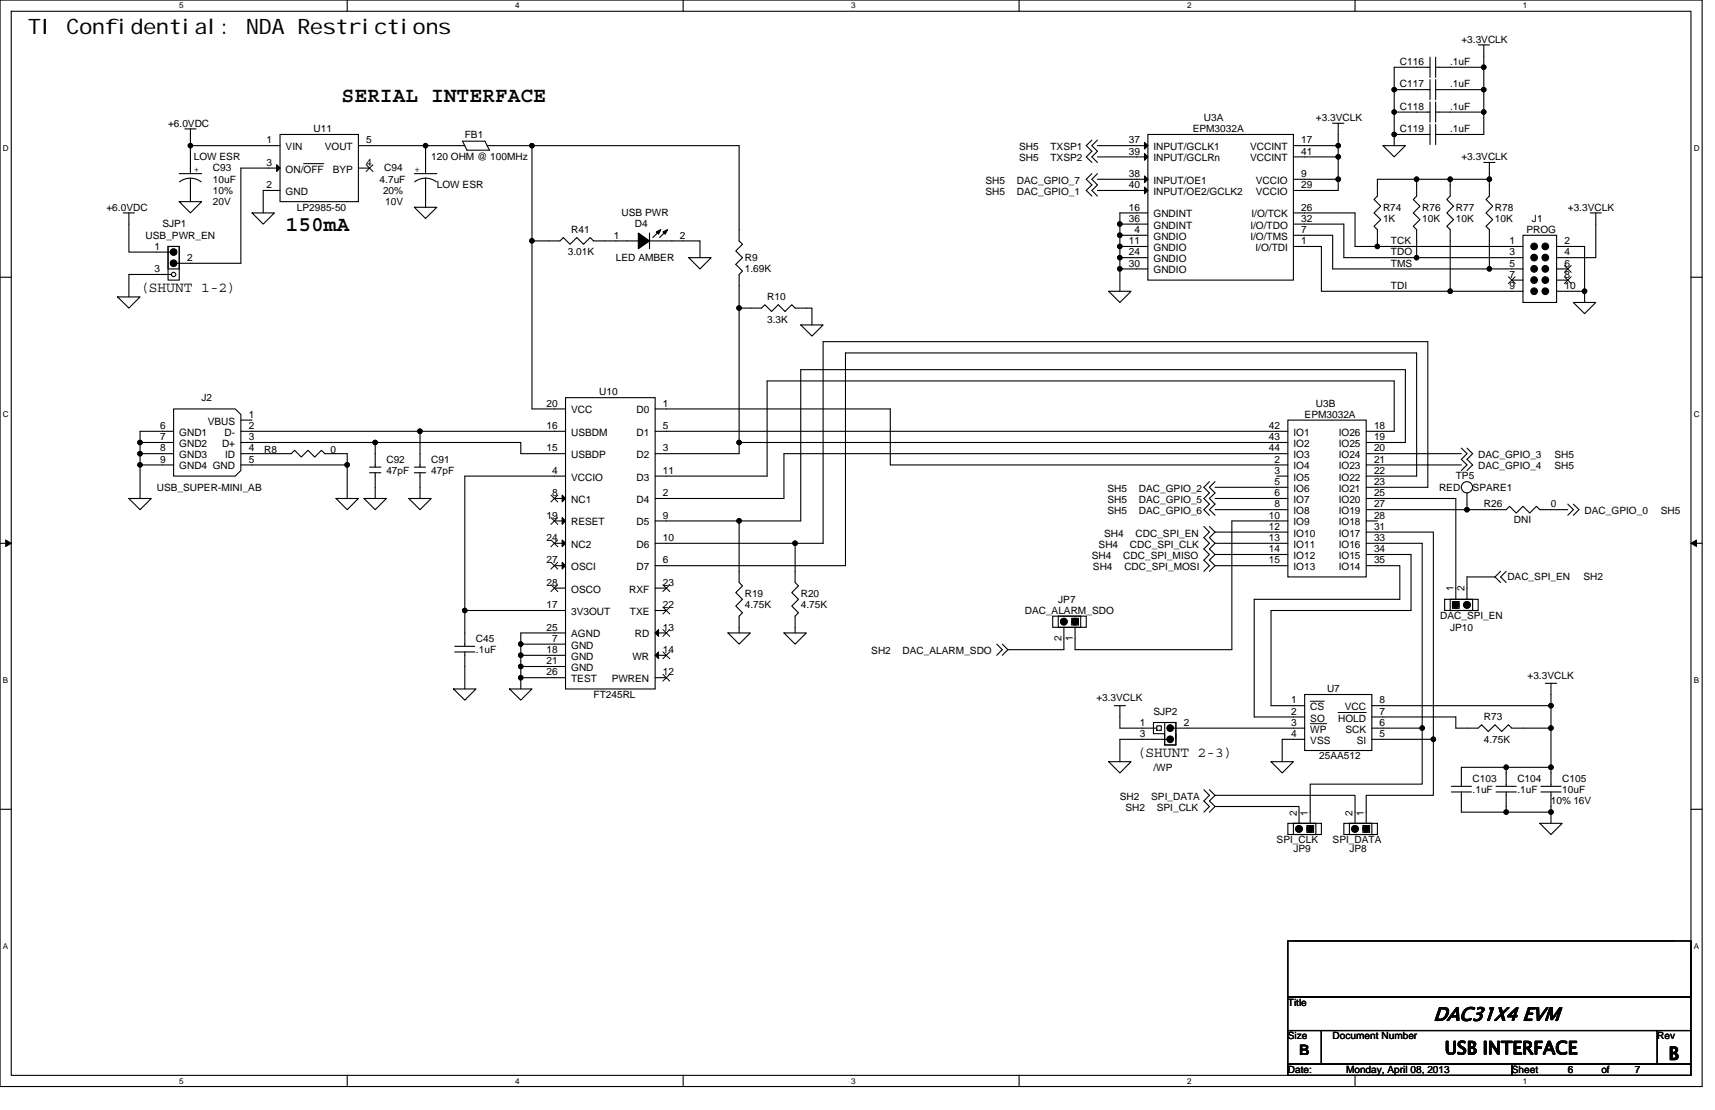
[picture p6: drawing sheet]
<svg xmlns="http://www.w3.org/2000/svg" width="432mm" height="279mm" viewBox="0 0 432 279" stroke-linecap="round" stroke-linejoin="round" font-family="sans-serif">
<path d="M0 0h428.6v273.5h-428.6zM2.8 2.8h422.9v267.9h-422.9z" fill="none" stroke="#000" stroke-width=".28"/>
<g fill="#fff">
<path d="M45.1 .3h1.1v2.3h-1.1z"/>
<path d="M45.1 271h1.1v2.2h-1.1z"/>
</g>
<path d="M87.4 0v2.8M87.4 270.7v2.8" fill="none" stroke="#000" stroke-width=".28"/>
<g fill="#fff">
<path d="M129.7 .3h1.1v2.3h-1.1z"/>
<path d="M129.7 271h1.1v2.2h-1.1z"/>
</g>
<path d="M172 0v2.8M172 270.7v2.8" fill="none" stroke="#000" stroke-width=".28"/>
<g fill="#fff">
<path d="M214.3 .3h1.1v2.3h-1.1z"/>
<path d="M214.3 271h1.1v2.2h-1.1z"/>
</g>
<path d="M256.6 0v2.8M256.6 270.7v2.8" fill="none" stroke="#000" stroke-width=".28"/>
<g fill="#fff">
<path d="M298.9 .3h1.1v2.3h-1.1z"/>
<path d="M298.9 271h1.1v2.2h-1.1z"/>
</g>
<path d="M341.2 0v2.8M341.2 270.7v2.8" fill="none" stroke="#000" stroke-width=".28"/>
<g fill="#fff">
<path d="M383.5 .3h1.1v2.3h-1.1z"/>
<path d="M383.5 271h1.1v2.2h-1.1z"/>
<path d="M.7 36.3h1.5v2.3h-1.5z"/>
<path d="M426.5 36.3h1.4v2.3h-1.4z"/>
<path d="M.7 103.3h1.5v2.2h-1.5z"/>
<path d="M426.5 103.3h1.4v2.2h-1.4z"/>
</g>
<path d="M0 69.8h2.8M425.7 69.8h2.9" fill="none" stroke="#000" stroke-width=".28"/>
<g fill="#fff">
<path d="M.7 170.2h1.4v2.3h-1.4z"/>
<path d="M426.5 170.2h1.3v2.3h-1.3z"/>
</g>
<path d="M0 136.8h2.8M425.7 136.8h2.9" fill="none" stroke="#000" stroke-width=".28"/>
<path d="M1.4 135.9l1.4 .9-1.4 .8zM425.7 136.8l1.4-.9v1.7z" fill="#000" stroke="#000" stroke-width=".25"/>
<g fill="#fff">
<path d="M.7 237.2h1.4v2.2h-1.4z"/>
<path d="M426.4 237.2h1.4v2.2h-1.4z"/>
</g>
<g fill="none" stroke="#000" stroke-width=".28">
<path d="M360 14.4v5.1M360 16.9h-9v5.7M361.5 14.4v5.1M361.5 16.9h12.1M372.2 11.3h2.8M373.6 16.9v5.7M373.6 11.3v5.6M46.5 32.4h2.9M47.9 36.7h22.6M47.9 36.7v7M47.9 32.4v4.3M70.5 33.8h19.7v17h-19.7z"/>
<path d="M107.1 36.7v7M107.1 36.7h-16.9M116.5 35.5h5.6l1.1 2.3h-5.6zM117 36.7h-9.9M122.7 36.7h11.2M133.9 36.7h52.2v23.9l.8 .9-1.6 1.7 1.6 1.7-1.6 1.6 1.6 1.7-.8 .9v8.5M133.9 36.7v23.9M274.9 35.3l-1.4 1.4 1.4 1.4-1.4 1.4 1.4 1.4M276.3 39.5h12.7M276.3 36.7h12.7M276.3 35.3l-1.4 1.4 1.4 1.4-1.4 1.4 1.4 1.4M289 33.8h36.6v36.7h-36.6z"/>
<path d="M325.6 39.5h11.3M325.6 36.7h11.3M335.5 31h2.8M336.9 36.7v2.8M336.9 31v5.7M336.9 39.5v5.6M348.2 36.7h5.6l-2.8 2.8zM351 33.8v2.9M351 22.6v11.2M351 28.2h9M351 33.8h9M351 22.6h9"/>
<path d="M360 20v5.1M360 31.3v5.1M360 25.7v5.1M361.5 20v5.1M361.5 31.3v5.1M361.5 25.7v5.1M361.5 28.2h12.1M361.5 22.6h12.1M373.6 28.2v5.6h-12.1M373.6 22.6v5.6M31 53.6h2.8M32.4 53.6v9.9h10.8"/>
<path d="M45.1 50.8h5.7l-2.9 2.8zM45.1 43.7h5.7M45.2 45.8a4.5 4.5 0 0 1 5.5 0M47.9 44.9v5.9M63.5 53.6h5.6l-2.8 2.8zM70.5 47.9h-4.2v5.7M70.5 42.3h-9.9v24h-16.3M90.2 42.3h2.8M104.3 52.2h5.7l-2.9 2.8zM104.3 43.7h5.7M107.1 44.9l1.5 .2 1.3 .7M107.1 44.9l-1.4 .2-1.3 .7"/>
<path d="M107.1 44.9v7.3M163.5 58.7v3.9M166.1 58.1l-1.7 1.7M167.8 58.1l-1.7 1.7M274.9 43.7l-1.4 1.4 1.4 1.4-1.4 1.4 1.4 1.5M276.3 45.1h12.7M276.3 47.9h12.7M276.3 43.7l-1.4 1.4 1.4 1.4-1.4 1.4 1.4 1.5M282 56.4v2.8h7M282 59.2v2.8h7M289 53.6h-7v2.8h7M325.6 53.6h15.6v8.4h5.6"/>
<path d="M325.6 56.4h12.7v8.5h18.4M325.6 59.2h9.9v8.5h39.5M325.6 45.1h11.3M336.9 45.1v2.8h-11.3M356.7 45.1h-9.9v4.3l-.9 .8 1.7 1.7-1.7 1.7 1.7 1.7-1.7 1.7 .9 .8v4.2M356.7 45.1h8.4M356.7 45.1v4.3l-.9 .8 1.7 1.7-1.7 1.7 1.7 1.7-1.7 1.7 .9 .8v7.1M365.1 45.1h9.9M365.1 45.1v4.3l-.8 .8 1.7 1.7-1.7 1.7 1.7 1.7-1.7 1.7 .8 .8v15.5M373.6 40.9h2.8M375 40.9v4.2M375 45.1v4.3l-.9 .8 1.7 1.7-1.7 1.7 1.7 1.7-1.7 1.7 .9 .8v9.9"/>
<path d="M383.5 59.2h8.4v16.9h-8.4zM400.4 53.6h2.8M401.8 53.6v11.3h-9.9M29.6 74.7h5.7l-2.9 2.9zM42.3 62h2.8v8.5h-2.8zM42.3 62h2.8v5.7h-2.8zM43.2 69.1h-10.8v5.6M43.2 62.9h1.1v1.1h-1.1zM133.9 60.6h7.1l.8-.8 1.7 1.7 1.7-1.7 1.7 1.7 1.7-1.7 .8 .8h11.3M133.9 60.6v42.3h8.5M163.5 60.6h12.7v4.3M173.4 64.9h5.6l-2.8 2.8z"/>
<path d="M186.1 77.6h5.6l.9-.9 1.7 1.7 1.7-1.7 1.7 1.7 1.6-1.7 .9 .9h4.2v4.2M186.1 77.6v33.8M279.1 73.3h5.7l-2.8 2.8zM282 67.7v5.6M282 64.9h7M282 62v2.9M282 64.9v2.8h7M325.6 62h7.1v11.3h32.4M346.8 62h36.7M356.7 64.9h26.8M365.1 73.3h18.4M375 67.7h8.5"/>
<path d="M380.6 70.5h2.9M391.9 62h7.1v11.3M391.9 67.7h2.8M391.9 70.5h2.8M396.1 76.1h5.7l-2.8 2.9zM399 73.3v2.8M399 73.3h-7.1M201.6 81.8h5.6l-2.8 2.8zM35.3 111.4h8.4M35.3 114.2h8.4M35.3 117h8.4M35.3 117v8.5"/>
<path d="M35.3 111.4v2.8M35.3 114.2v2.8M43.7 102.9h15.5l1.4 1.4v14.1l-1.4 1.4h-15.5zM43.7 108.6h-8.4v2.8M60.6 111.4h33.9v6.2M60.6 114.2h12.7l.9-.9 1.7 1.7 1.7-1.7 1.6 1.7 1.7-1.7 .9 .9h5.6v2.8M60.6 117h26.8v8.5M60.6 108.6h45.1M60.6 105.7h2.9M93 117.6h2.9M93 119h2.9M94.5 111.4h36.6v2.8h11.3"/>
<path d="M94.5 119v6.5M104.3 117.6h2.8M104.3 119h2.8M105.7 108.6v9M105.7 119v6.5M105.7 108.6h36.7M142.4 100.1h22.6v73.3h-22.6zM142.4 119.8h-25.4v33.9M165 102.9h59.2v14.1h100.1M165 108.6h159.3M186.1 111.4h138.2M186.1 111.4v2.8h-21.1"/>
<path d="M321.4 119.8h2.9M324.3 105.7h19.7v39.5h-19.7zM324.3 114.2h-126.9v11.3h-32.4M344 108.6h7v-12.7h-157.9v23.9h-28.1M344 111.4h9.8v-18.4h-152.2v38.1h-15.5M344 114.2h23.9M344 117h23.9M344 119.8h12.7v-31h-143.8v53.6h-47.9M367.9 112.8l1.5 1.4-1.5 1.4 1.5 1.4-1.5 1.4M369.4 112.8l1.4 1.4-1.4 1.4 1.4 1.4-1.4 1.4M32.4 125.5h5.7l-2.8 2.8zM84.6 125.5h5.6l-2.8 2.8z"/>
<path d="M91.7 125.5h5.6l-2.8 2.8zM102.9 125.5h5.7l-2.9 2.8zM139.6 125.5h2.8M139.6 131.1h2.8M139.6 136.8h2.8M165 131.1h21.1M165 136.8h35.2M186.1 131.1v15.5l.8 .9-1.6 1.7 1.6 1.7-1.6 1.6 1.6 1.7-.8 .9v4.2M200.2 136.8v9.8l.8 .9-1.7 1.7 1.7 1.7-1.7 1.6 1.7 1.7-.8 .9v4.2M303.1 132.5l1.4 1.4-1.4 1.4 1.4 1.5-1.4 1.4 1.4 1.4-1.4 1.4 1.4 1.4-1.4 1.4M304.5 132.5l1.4 1.4M304.5 121.2l-1.4 1.5 1.4 1.4-1.4 1.4 1.4 1.4-1.4 1.4 1.4 1.4"/>
<path d="M305.9 133.9h18.4M305.9 136.8h18.4M305.9 139.6h18.4M305.9 133.9l-1.4 1.4 1.4 1.5M305.9 136.8l-1.4 1.4 1.4 1.4M305.9 139.6l-1.4 1.4 1.4 1.4M305.9 121.2l-1.4 1.5 1.4 1.4-1.4 1.4 1.4 1.4-1.4 1.4 1.4 1.4M324.3 131.1h-14.1v32.4h-39.5v-5.6M324.3 122.7h-18.4M324.3 125.5h-18.4M324.3 128.3h-18.4M344 125.5h22.5v25.4"/>
<path d="M344 122.7h15.5v-36.7h-152.3v50.8h-7M344 128.3h25.4M344 139.6h11.3v14.1h-35.3v23.9h8.5M344 136.8h14.1v46.5M344 133.9h16.9v52.2M344 131.1h2.8M369.4 124.1v4.2h9.8l.9-.9 1.7 1.7 1.7-1.7 1.6 1.7 1.7-1.7 .9 .9h7M394.7 126.9l1.4 1.4-1.4 1.4M396.1 126.9l1.5 1.4-1.5 1.4M117 153.7h25.4M117 153.7v9M139.6 142.4h2.8"/>
<path d="M139.6 148h2.8M142.4 159.3h-11.3v2.8h11.3M165 153.7h2.8M165 148h2.8M165 159.3h2.8M183.3 159.3h5.6l-2.8 2.8zM197.4 159.3h5.6l-2.8 2.8zM265 155.1h8.5v2.8h-8.5zM266.4 155.1h5.7v2.8h-5.7zM267.9 157.9v5.6h-14.1M269.8 155.6h1.7v1.7h-1.7zM305.9 142.4h18.4"/>
<path d="M305.9 142.4l-1.4 1.4M344 142.4h8.4v8.5h-36.6v29.6h12.7M363.7 150.9h8.5v2.8h-8.5zM365.1 150.9h5.7v2.8h-5.7zM365.7 151.4h1.7v1.7h-1.7zM376.4 145.2l1.4 1.4M376.4 145.2h-7v5.7M377.8 143.8l-1.4 1.4M379.2 143.8l-1.4 1.4 1.4 1.4M114.2 173.4h5.6l-2.8 2.8zM114.5 164.1h5M114.5 162.7h5"/>
<path d="M117 164.1v9.3M128.3 173.4h5.6l-2.8 2.8zM131.1 170.6v2.8M131.1 162.1v2.9h11.3M131.1 165v2.8h11.3M131.1 167.8v2.8h11.3M165 170.6h2.8M165 165h2.8M251 162.1l1.3 1.4-1.3 1.5M252.3 162.1l1.5 1.4M253.8 163.5l-1.5 1.5M280.5 177.6h2.9"/>
<path d="M282 177.6v5.7h9.3M328.5 174.8h16.9v14.1h-16.9zM345.4 177.6h45.1M389.1 172h2.8M390.5 172v5.6M390.5 177.6v5.7M279.1 191.7h5.7l-2.8 2.9zM291.3 182.7h1.1v1.1h-1.1zM293.2 187.5h2.9M294.1 186.1h-12.1v5.6M295.2 183.3h33.3M296.1 181.9h-5.7v2.8h2.8v2.8"/>
<path d="M296.1 181.9h-2.9v5.6M296.1 181.9v5.6M296.1 181.9v4.2M296.1 184.7v2.8M303.1 198.8l1.4 1.4-1.4 1.4 1.4 1.4-1.4 1.4M304.5 198.8l1.4 1.4M320 191.7h5.6l-2.8 2.9zM328.5 186.1h-5.7v5.6M345.4 180.5h21.1v2.8h5.7l.8-.9 1.7 1.7 1.7-1.7 1.7 1.7 1.7-1.7 .8 .9h9.9v9.8M345.4 183.3h12.7M358.1 183.3v14.1h-28.2v9.8M360.9 186.1h-15.5"/>
<path d="M360.9 186.1v14.1h-16.9v7M365.4 199.3h5.1M365.4 197.9h5.1M367.9 197.9v-4.8h11.3v4.8M367.9 199.3v5.1h11.3M376.7 199.3h5.1M376.7 197.9h5.1M379.2 193.1h11.3M379.2 199.3v5.1M388 199.3h5M388 197.9h5M390.5 199.3v5.1"/>
<path d="M390.5 193.1v4.8M0 203.7h2.8M305.9 200.2l-1.4 1.4 1.4 1.4M305.9 203l-1.4 1.4M305.9 203h21.2v4.2M305.9 200.2h35.3v7M324.3 207.2h8.4v2.9h-8.4zM325.6 207.2h5.7v2.9h-5.7zM329 207.8h1.7v1.7h-1.7zM338.3 207.2h8.5v2.9h-8.5zM339.7 207.2h5.7v2.9h-5.7zM343.1 207.8h1.7v1.7h-1.7z"/>
<path d="M379.2 204.4h11.3M387.7 207.2h5.6l-2.8 2.9zM390.5 204.4v2.8M425.7 203.7h2.9M324.3 236.9h101.4v14.1h-101.4zM325.6 236.9h95.9M425.7 236.9v14.1M324.3 251h101.4v8.4h-101.4zM324.3 259.4h8.4v8.5h-8.4zM332.7 259.4h84.6v8.5h-84.6zM417.3 259.4h8.4v8.5h-8.4zM324.3 267.9h56.3v2.8h-56.3z"/>
<path d="M380.6 267.9h45.1v2.8h-45.1z"/>
<circle cx="43.7" cy="66.3" r=".56"/>
<circle cx="43.7" cy="69.1" r=".55"/>
<circle cx="369.3" cy="122.6" r="1.41"/>
<circle cx="267.9" cy="156.5" r=".84"/>
<circle cx="369.3" cy="152.3" r=".84"/>
<circle cx="294.6" cy="186.1" r=".56"/>
<circle cx="294.6" cy="183.3" r=".55"/>
<circle cx="327.1" cy="208.6" r=".84"/>
<circle cx="341.2" cy="208.6" r=".84"/>
</g>
<g fill="#000" stroke="#000" stroke-width=".28">
<path d="M288.2 35.8l.8 .9-.8 .8zM288.2 38.7l.8 .8-.8 .8zM69.7 41.5l.8 .8-.8 .9zM288.2 44.3l.8 .8-.8 .9zM288.2 47.1l.8 .8-.8 .9zM141.5 124.6l.9 .9-.9 .8zM141.5 130.3l.9 .8-.9 .9zM141.5 135.9l.9 .9-.9 .8zM141.5 141.5l.9 .9-.9 .8zM165 159.3l.8-.8v1.7zM165 165l.8-.9v1.7z"/>
<path d="M165.2 58.4l1.2-.6-.6 1.1z" fill-rule="evenodd"/>
<path d="M166.9 58.4l1.2-.6-.6 1.1z" fill-rule="evenodd"/>
<path d="M160.7 58.7l2.8 1.9-2.8 2z" fill-rule="evenodd"/>
<circle cx="373.6" cy="16.9" r=".56"/>
<circle cx="47.9" cy="36.7" r=".55"/>
<circle cx="107.1" cy="36.7" r=".55"/>
<circle cx="133.9" cy="36.7" r=".55"/>
<circle cx="336.9" cy="39.5" r=".55"/>
<circle cx="336.9" cy="36.7" r=".55"/>
<circle cx="351" cy="33.8" r=".55"/>
<circle cx="351" cy="28.2" r=".55"/>
<circle cx="351" cy="22.6" r=".55"/>
<circle cx="373.6" cy="28.2" r=".55"/>
<circle cx="373.6" cy="22.6" r=".55"/>
<circle cx="281.9" cy="59.2" r=".56"/>
<circle cx="281.9" cy="56.4" r=".55"/>
<circle cx="336.9" cy="45.1" r=".56"/>
<circle cx="356.7" cy="45.1" r=".56"/>
<circle cx="365.1" cy="45.1" r=".56"/>
<circle cx="375" cy="45.1" r=".56"/>
<circle cx="43.7" cy="66.3" r=".84"/>
<circle cx="43.7" cy="63.4" r=".84"/>
<circle cx="133.9" cy="60.6" r=".55"/>
<circle cx="186.1" cy="77.5" r=".56"/>
<circle cx="281.9" cy="67.7" r=".55"/>
<circle cx="281.9" cy="62" r=".55"/>
<circle cx="281.9" cy="64.9" r=".55"/>
<circle cx="346.8" cy="62" r=".55"/>
<circle cx="356.7" cy="64.9" r=".55"/>
<circle cx="365.1" cy="73.3" r=".56"/>
<circle cx="375" cy="67.7" r=".55"/>
<circle cx="386.3" cy="73.3" r=".84"/>
<circle cx="386.3" cy="64.8" r=".84"/>
<circle cx="386.3" cy="70.5" r=".84"/>
<circle cx="386.3" cy="67.7" r=".84"/>
<circle cx="386.3" cy="62" r=".84"/>
<circle cx="389.1" cy="62" r=".84"/>
<circle cx="389.1" cy="73.3" r=".84"/>
<circle cx="389.1" cy="64.8" r=".84"/>
<circle cx="389.1" cy="67.7" r=".84"/>
<circle cx="389.1" cy="70.5" r=".84"/>
<circle cx="398.9" cy="73.3" r=".56"/>
<circle cx="35.2" cy="111.4" r=".55"/>
<circle cx="35.2" cy="117" r=".55"/>
<circle cx="35.2" cy="114.2" r=".55"/>
<circle cx="87.4" cy="117" r=".56"/>
<circle cx="94.5" cy="111.4" r=".56"/>
<circle cx="105.7" cy="108.6" r=".56"/>
<circle cx="186.1" cy="111.4" r=".56"/>
<circle cx="186.1" cy="131.1" r=".56"/>
<circle cx="200.2" cy="136.7" r=".57"/>
<circle cx="369.3" cy="128.3" r=".56"/>
<circle cx="117" cy="153.7" r=".55"/>
<circle cx="267.9" cy="156.5" r=".84"/>
<circle cx="270.7" cy="156.5" r=".84"/>
<circle cx="366.5" cy="152.3" r=".84"/>
<circle cx="369.3" cy="152.3" r=".84"/>
<circle cx="131.1" cy="164.9" r=".56"/>
<circle cx="131.1" cy="167.8" r=".55"/>
<circle cx="131.1" cy="162.1" r=".55"/>
<circle cx="131.1" cy="170.6" r=".55"/>
<circle cx="390.5" cy="177.6" r=".56"/>
<circle cx="294.6" cy="186.1" r=".84"/>
<circle cx="294.6" cy="183.3" r=".84"/>
<circle cx="358.1" cy="183.3" r=".55"/>
<circle cx="360.9" cy="186.1" r=".56"/>
<circle cx="379.2" cy="193.1" r=".56"/>
<circle cx="390.5" cy="193.1" r=".57"/>
<circle cx="390.5" cy="183.3" r=".56"/>
<circle cx="327.1" cy="208.6" r=".84"/>
<circle cx="329.9" cy="208.6" r=".84"/>
<circle cx="341.2" cy="208.6" r=".84"/>
<circle cx="344" cy="208.6" r=".84"/>
<circle cx="379.2" cy="204.4" r=".55"/>
<circle cx="390.5" cy="204.4" r=".56"/>
</g>
<g fill="none" stroke="#000" stroke-width=".25">
<path d="M76.4 41.2h5.1M92.2 41.5l1.7 1.7M93.9 41.5l-1.7 1.7M379.8 69.7l1.7 1.7M381.5 69.7l-1.7 1.7M393.9 66.8l1.7 1.8M393.9 69.7l1.7 1.7M395.6 66.8l-1.7 1.8M395.6 69.7l-1.7 1.7M138.7 124.6l1.7 1.7M138.7 130.3l1.7 1.7M138.7 135.9l1.7 1.7"/>
<path d="M140.4 124.6l-1.7 1.7M140.4 130.3l-1.7 1.7M140.4 135.9l-1.7 1.7M138.7 141.5l1.7 1.8M138.7 147.2l1.7 1.7M140.4 141.5l-1.7 1.8M140.4 147.2l-1.7 1.7M166.9 152.8l1.7 1.7M166.9 147.2l1.7 1.7M166.9 158.5l1.7 1.7M168.6 152.8l-1.7 1.7M168.6 147.2l-1.7 1.7"/>
<path d="M168.6 158.5l-1.7 1.7M166.9 169.7l1.7 1.8M166.9 164.1l1.7 1.7M168.6 169.7l-1.7 1.8M168.6 164.1l-1.7 1.7M329.9 176.5h3.5M336.9 179.3h7.1M329.9 182.2h4.2"/>
</g>
<g font-size="5.4">
<text x="7.1" y="8.5">TI Confidential: NDA Restrictions</text>
<text x="86" y="25.7">SERIAL INTERFACE</text>
<text x="71.9" y="58.1">150mA</text>
</g>
<text font-size="4.8" x="360.9" y="256.9">DAC31X4 EVM</text>
<g font-size="4.5">
<text x="363.7" y="265.3">USB INTERFACE</text>
<text x="420.1" y="266.7">B</text>
</g>
<g font-size="3.7">
<text x="35.3" y="73.4">(SHUNT 1-2)</text>
<text x="286.2" y="190.4">(SHUNT 2-3)</text>
<text x="327.1" y="265.6">B</text>
</g>
<g font-size="2.5">
<text x="367.9" y="10.7">+3.3VCLK</text>
<text x="352.4" y="16.4">C116</text>
<text x="365.1" y="16.4">.1uF</text>
<text x="352.4" y="22">C117</text>
<text x="365.1" y="22">.1uF</text>
<text x="352.4" y="27.6">C118</text>
<text x="365.1" y="27.6">.1uF</text>
<text x="42.3" y="31.9">+6.0VDC</text>
<text x="79" y="33.3">U11</text>
<text x="117" y="34.7">FB1</text>
<text x="300.3" y="33.3">EPM3032A</text>
<text x="303.1" y="30.5">U3A</text>
<text x="331.3" y="30.5">+3.3VCLK</text>
<text x="352.4" y="33.3">C119</text>
<text x="365.1" y="33.3">.1uF</text>
<text x="48.8" y="40.3">LOW ESR</text>
<text x="67.1" y="36.1">1</text>
<text x="67.1" y="41.7">3</text>
<text x="71.9" y="37.8">VIN</text>
<text x="81.8" y="37.8">VOUT</text>
<text x="92.2" y="36.1">5</text>
<text x="92.2" y="41.7">4</text>
<text x="108.6" y="40.3">120 OHM @ 100MHz</text>
<text x="256.6" y="40.6">SH5</text>
<text x="256.6" y="37.8">SH5</text>
<text x="264.5" y="40.6">TXSP2</text>
<text x="264.5" y="37.8">TXSP1</text>
<text x="284.2" y="36.1">37</text>
<text x="284.2" y="38.9">39</text>
<text x="290.4" y="37.8">INPUT/GCLK1</text>
<text x="290.4" y="40.6">INPUT/GCLRn</text>
<text x="314.8" y="37.8">VCCINT</text>
<text x="314.8" y="40.6">VCCINT</text>
<text x="327.6" y="36.1">17</text>
<text x="327.6" y="38.9">41</text>
<text x="367.9" y="40.3">+3.3VCLK</text>
<text x="48.8" y="43.2">+</text>
<text x="53.6" y="43.1">C93</text>
<text x="53.6" y="46">10uF</text>
<text x="67.1" y="47.3">2</text>
<text x="71.9" y="43.5">ON/OFF</text>
<text x="83.8" y="43.5">BYP</text>
<text x="95.6" y="46">4.7uF</text>
<text x="96.7" y="43.1">C94</text>
<text x="104.3" y="43.2">+</text>
<text x="110" y="47.4">LOW ESR</text>
<text x="248.1" y="46.2">SH5</text>
<text x="256" y="46.2">DAC_GPIO_7</text>
<text x="284.2" y="44.5">38</text>
<text x="284.2" y="47.3">40</text>
<text x="290.4" y="46.3">INPUT/OE1</text>
<text x="316.2" y="46.3">VCCIO</text>
<text x="327.6" y="44.5">9</text>
<text x="327.6" y="47.3">29</text>
<text x="26.8" y="53">+6.0VDC</text>
<text x="53.6" y="51.6">20V</text>
<text x="53.6" y="48.8">10%</text>
<text x="71.9" y="49.1">GND</text>
<text x="74.7" y="53">LP2985-50</text>
<text x="96.4" y="48.8">20%</text>
<text x="97" y="51.6">10V</text>
<text x="248.1" y="49.1">SH5</text>
<text x="256" y="49.1">DAC_GPIO_1</text>
<text x="284.2" y="53">16</text>
<text x="290.4" y="49.1">INPUT/OE2/GCLK2</text>
<text x="316.2" y="49.1">VCCIO</text>
<text x="327.6" y="53">26</text>
<text x="348.2" y="53">R74</text>
<text x="358.1" y="53">R76</text>
<text x="366.5" y="53">R77</text>
<text x="376.4" y="53">R78</text>
<text x="394.7" y="53">+3.3VCLK</text>
<text x="40.9" y="57.2">SJP1</text>
<text x="143.8" y="58.7">R41</text>
<text x="156.5" y="54.4">USB PWR</text>
<text x="159.9" y="57.2">D4</text>
<text x="284.2" y="55.8">36</text>
<text x="285.6" y="58.6">4</text>
<text x="290.4" y="54.7">GNDINT</text>
<text x="290.4" y="57.6">GNDINT</text>
<text x="314.8" y="57.6">I/O/TDO</text>
<text x="315.1" y="54.7">I/O/TCK</text>
<text x="327.6" y="58.6">7</text>
<text x="327.6" y="55.8">32</text>
<text x="348.2" y="55.8">1K</text>
<text x="358.1" y="55.8">10K</text>
<text x="366.5" y="55.8">10K</text>
<text x="376.4" y="55.8">10K</text>
<text x="384.3" y="58.7">PROG</text>
<text x="385.7" y="55.8">J1</text>
<text x="36.7" y="60">USB_PWR_EN</text>
<text x="38.9" y="62.9">1</text>
<text x="47.1" y="65.7">2</text>
<text x="143" y="64.3">3.01K</text>
<text x="154.5" y="60">1</text>
<text x="155.1" y="65.7">LED AMBER</text>
<text x="171.2" y="60">2</text>
<text x="187.5" y="65.7">R9</text>
<text x="284.2" y="61.4">11</text>
<text x="284.2" y="64.3">24</text>
<text x="290.4" y="60.4">GNDIO</text>
<text x="290.4" y="63.2">GNDIO</text>
<text x="290.4" y="66">GNDIO</text>
<text x="314.8" y="60.4">I/O/TMS</text>
<text x="316.1" y="63.2">I/O/TDI</text>
<text x="327.6" y="61.4">1</text>
<text x="350.2" y="64.3">TDO</text>
<text x="350.2" y="61.5">TCK</text>
<text x="380.1" y="61.4">1</text>
<text x="380.1" y="64.3">3</text>
<text x="393.9" y="61.4">2</text>
<text x="393.9" y="64.3">4</text>
<text x="38.9" y="68.5">3</text>
<text x="187.5" y="68.5">1.69K</text>
<text x="284.2" y="67.1">30</text>
<text x="290.4" y="68.8">GNDIO</text>
<text x="350.2" y="67.1">TMS</text>
<text x="380.1" y="67.1">5</text>
<text x="380.1" y="69.9">7</text>
<text x="393.9" y="67.1">6</text>
<text x="393.9" y="69.9">8</text>
<text x="193.1" y="75.6">R10</text>
<text x="350.2" y="72.7">TDI</text>
<text x="380.1" y="72.7">9</text>
<text x="393.9" y="72.7">10</text>
<text x="193.1" y="81.2">3.3K</text>
<text x="50.8" y="100.9">J2</text>
<text x="150.9" y="99.5">U10</text>
<text x="40.3" y="108">6</text>
<text x="52.3" y="106.9">VBUS</text>
<text x="62.6" y="108">2</text>
<text x="62.6" y="105.2">1</text>
<text x="137.6" y="108">16</text>
<text x="137.6" y="102.3">20</text>
<text x="143.8" y="104.1">VCC</text>
<text x="160.3" y="104.1">D0</text>
<text x="166.9" y="108">5</text>
<text x="166.9" y="102.3">1</text>
<text x="319.4" y="108">42</text>
<text x="328.5" y="105.2">EPM3032A</text>
<text x="331.3" y="102.3">U3B</text>
<text x="345.9" y="108">18</text>
<text x="40.3" y="110.8">7</text>
<text x="40.3" y="113.6">8</text>
<text x="45.1" y="109.7">GND1</text>
<text x="45.1" y="112.5">GND2</text>
<text x="55.9" y="112.5">D+</text>
<text x="56.5" y="109.7">D-</text>
<text x="62.6" y="110.8">3</text>
<text x="62.6" y="113.6">4</text>
<text x="66.5" y="113.9">R8</text>
<text x="83.2" y="113.9">0</text>
<text x="137.6" y="113.6">15</text>
<text x="143.8" y="109.7">USBDM</text>
<text x="160.3" y="109.7">D1</text>
<text x="166.9" y="113.6">3</text>
<text x="319.4" y="110.8">43</text>
<text x="319.4" y="113.6">44</text>
<text x="325.7" y="109.7">IO1</text>
<text x="325.7" y="112.5">IO2</text>
<text x="337.1" y="109.7">IO26</text>
<text x="337.1" y="112.5">IO25</text>
<text x="345.9" y="113.6">20</text>
<text x="345.9" y="110.8">19</text>
<text x="40.3" y="116.4">9</text>
<text x="45.1" y="115.3">GND3</text>
<text x="45.1" y="118.2">GND4 GND</text>
<text x="56.7" y="115.3">ID</text>
<text x="62.6" y="116.4">5</text>
<text x="97.3" y="116.4">C92</text>
<text x="97.3" y="119.3">47pF</text>
<text x="108.6" y="116.4">C91</text>
<text x="108.6" y="119.3">47pF</text>
<text x="139" y="119.3">4</text>
<text x="143.8" y="115.3">USBDP</text>
<text x="160.3" y="115.3">D2</text>
<text x="166.9" y="119.3">11</text>
<text x="320.9" y="116.4">2</text>
<text x="320.9" y="119.3">3</text>
<text x="325.7" y="115.3">IO3</text>
<text x="325.7" y="118.2">IO4</text>
<text x="337.1" y="115.3">IO24</text>
<text x="337.1" y="118.2">IO23</text>
<text x="345.9" y="119.3">22</text>
<text x="345.9" y="116.4">21</text>
<text x="372.2" y="115.3">DAC_GPIO_3</text>
<text x="372.2" y="118.1">DAC_GPIO_4</text>
<text x="391.3" y="115.3">SH5</text>
<text x="391.3" y="118.1">SH5</text>
<text x="39.5" y="123.5">USB_SUPER-MINI_AB</text>
<text x="139" y="124.9">8</text>
<text x="143.8" y="121">VCCIO</text>
<text x="160.3" y="121">D3</text>
<text x="166.9" y="124.9">2</text>
<text x="278.8" y="123.8">SH5</text>
<text x="286.7" y="123.8">DAC_GPIO_2</text>
<text x="320.9" y="122.1">5</text>
<text x="320.9" y="124.9">6</text>
<text x="325.7" y="121">IO5</text>
<text x="325.7" y="123.8">IO6</text>
<text x="337.1" y="121">IO22</text>
<text x="337.1" y="123.8">IO21</text>
<text x="345.9" y="124.9">25</text>
<text x="345.9" y="122.1">23</text>
<text x="362.3" y="123.5">RED</text>
<text x="366.5" y="120.7">TP5</text>
<text x="370.8" y="123.5">SPARE1</text>
<text x="137.6" y="130.5">19</text>
<text x="143.8" y="126.6">NC1</text>
<text x="160.3" y="126.6">D4</text>
<text x="166.9" y="130.5">9</text>
<text x="278.8" y="126.6">SH5</text>
<text x="278.8" y="129.4">SH5</text>
<text x="286.7" y="126.6">DAC_GPIO_5</text>
<text x="286.7" y="129.4">DAC_GPIO_6</text>
<text x="319.4" y="130.5">10</text>
<text x="320.9" y="127.7">8</text>
<text x="325.7" y="126.6">IO7</text>
<text x="325.7" y="129.4">IO8</text>
<text x="337.1" y="126.6">IO20</text>
<text x="337.1" y="129.4">IO19</text>
<text x="345.9" y="130.5">28</text>
<text x="345.9" y="127.7">27</text>
<text x="373.6" y="127.7">R26</text>
<text x="381.2" y="131.7">DNI</text>
<text x="390.5" y="127.7">0</text>
<text x="399" y="129.4">DAC_GPIO_0</text>
<text x="418.1" y="129.4">SH5</text>
<text x="137.6" y="136.2">24</text>
<text x="143.8" y="132.3">RESET</text>
<text x="143.8" y="137.9">NC2</text>
<text x="160.3" y="132.3">D5</text>
<text x="160.3" y="137.9">D6</text>
<text x="166.9" y="136.2">10</text>
<text x="276.6" y="137.9">SH4</text>
<text x="278" y="135.1">SH4</text>
<text x="284.5" y="137.9">CDC_SPI_CLK</text>
<text x="285.9" y="135.1">CDC_SPI_EN</text>
<text x="319.4" y="133.4">12</text>
<text x="319.4" y="136.2">13</text>
<text x="325.7" y="132.3">IO9</text>
<text x="325.7" y="135.1">IO10</text>
<text x="325.7" y="137.9">IO11</text>
<text x="337.1" y="137.9">IO16</text>
<text x="337.1" y="132.3">IO18</text>
<text x="337.1" y="135.1">IO17</text>
<text x="345.9" y="136.2">33</text>
<text x="345.9" y="133.4">31</text>
<text x="137.6" y="141.8">27</text>
<text x="143.8" y="143.5">OSCI</text>
<text x="160.3" y="143.5">D7</text>
<text x="166.9" y="141.8">6</text>
<text x="274.9" y="140.7">SH4</text>
<text x="275.2" y="143.5">SH4</text>
<text x="282.8" y="140.7">CDC_SPI_MISO</text>
<text x="283.1" y="143.5">CDC_SPI_MOSI</text>
<text x="319.4" y="139">14</text>
<text x="319.4" y="141.8">15</text>
<text x="325.7" y="140.7">IO12</text>
<text x="325.7" y="143.5">IO13</text>
<text x="337.1" y="143.5">IO14</text>
<text x="337.1" y="140.7">IO15</text>
<text x="345.9" y="141.8">35</text>
<text x="345.9" y="139">34</text>
<text x="137.6" y="147.4">28</text>
<text x="143.8" y="149.2">OSCO</text>
<text x="158.4" y="149.2">RXF</text>
<text x="166.9" y="147.4">23</text>
<text x="366" y="148.9" transform="rotate(-90 366 148.9)">1</text>
<text x="368.8" y="148.9" transform="rotate(-90 368.8 148.9)">2</text>
<text x="379.5" y="146">DAC_SPI_EN</text>
<text x="398.7" y="146">SH2</text>
<text x="137.6" y="153.1">17</text>
<text x="143.8" y="154.8">3V3OUT</text>
<text x="158.6" y="154.8">TXE</text>
<text x="166.9" y="153.1">22</text>
<text x="187.5" y="150.3">R19</text>
<text x="187.5" y="153.1">4.75K</text>
<text x="201.6" y="150.3">R20</text>
<text x="201.6" y="153.1">4.75K</text>
<text x="258" y="154.5">DAC_ALARM_SDO</text>
<text x="266.4" y="151.7">JP7</text>
<text x="362.6" y="155.9">DAC_SPI_EN</text>
<text x="119.8" y="161.6">C45</text>
<text x="137.6" y="158.7">25</text>
<text x="139" y="161.5">7</text>
<text x="143.8" y="160.5">AGND</text>
<text x="159.9" y="160.5">RD</text>
<text x="166.9" y="158.7">13</text>
<text x="267.3" y="161.3" transform="rotate(-90 267.3 161.3)">2</text>
<text x="270.1" y="161.3" transform="rotate(-90 270.1 161.3)">1</text>
<text x="365.1" y="158.7">JP10</text>
<text x="119.8" y="164.4">.1uF</text>
<text x="137.6" y="164.4">18</text>
<text x="137.6" y="167.2">21</text>
<text x="143.8" y="163.3">GND</text>
<text x="143.8" y="166.1">GND</text>
<text x="159.2" y="166.1">WR</text>
<text x="166.9" y="164.4">14</text>
<text x="219.4" y="164.7">SH2</text>
<text x="227.3" y="164.7">DAC_ALARM_SDO</text>
<text x="137.6" y="170">26</text>
<text x="143.8" y="168.9">GND</text>
<text x="143.8" y="171.7">TEST</text>
<text x="154" y="171.7">PWREN</text>
<text x="166.9" y="170">12</text>
<text x="384.6" y="170.9">+3.3VCLK</text>
<text x="149.4" y="175.7">FT245RL</text>
<text x="276" y="176.5">+3.3VCLK</text>
<text x="290.4" y="179.9">SJP2</text>
<text x="325.1" y="179.9">2</text>
<text x="325.1" y="177">1</text>
<text x="329.9" y="178.8">CS</text>
<text x="334.1" y="174.2">U7</text>
<text x="338.6" y="178.8">VCC</text>
<text x="347.4" y="179.9">7</text>
<text x="347.4" y="177">8</text>
<text x="287" y="182.7">1</text>
<text x="287" y="185.5">3</text>
<text x="298" y="182.7">2</text>
<text x="325.1" y="185.5">4</text>
<text x="325.1" y="182.7">3</text>
<text x="329.9" y="181.6">SO</text>
<text x="329.9" y="184.4">WP</text>
<text x="336.9" y="181.6">HOLD</text>
<text x="338.8" y="184.4">SCK</text>
<text x="347.4" y="182.7">6</text>
<text x="347.4" y="185.5">5</text>
<text x="373.6" y="181.3">R73</text>
<text x="329.9" y="187.2">VSS</text>
<text x="332.1" y="191.2">25AA512</text>
<text x="341.6" y="187.2">SI</text>
<text x="373.6" y="186.9">4.75K</text>
<text x="290.4" y="194">/WP</text>
<text x="370.8" y="196.8">C103</text>
<text x="382" y="196.8">C104</text>
<text x="393.3" y="196.8">C105</text>
<text x="282" y="201.3">SH2</text>
<text x="289.9" y="201.3">SPI_DATA</text>
<text x="370.8" y="199.6">.1uF</text>
<text x="382" y="199.6">.1uF</text>
<text x="390.5" y="202.4">10% 16V</text>
<text x="393.3" y="199.6">10uF</text>
<text x="283.4" y="204.1">SH2</text>
<text x="291.3" y="204.1">SPI_CLK</text>
<text x="326.5" y="205.3" transform="rotate(-90 326.5 205.3)">2</text>
<text x="329.3" y="205.3" transform="rotate(-90 329.3 205.3)">1</text>
<text x="340.6" y="205.3" transform="rotate(-90 340.6 205.3)">2</text>
<text x="343.4" y="205.3" transform="rotate(-90 343.4 205.3)">1</text>
<text x="321.4" y="212.3">SPI_CLK</text>
<text x="325.6" y="214.6">JP9</text>
<text x="335.5" y="212.3">SPI_DATA</text>
<text x="339.7" y="214.6">JP8</text>
<text x="324.3" y="253.2">Title</text>
<text x="324.3" y="261.6">Size</text>
<text x="335.5" y="261.6">Document Number</text>
<text x="417.3" y="261.6">Rev</text>
<text x="324.3" y="270.1">Date:</text>
<text x="338.9" y="270.1">Monday, April 08, 2013</text>
<text x="380.6" y="270.1">Sheet</text>
<text x="394.7" y="270.1">6</text>
<text x="403.2" y="270.1">of</text>
<text x="411.6" y="270.1">7</text>
</g>
<g font-size="2">
<text x="45.1" y="2.1">5</text>
<text x="129.7" y="2.1">4</text>
<text x="214.3" y="2.1">3</text>
<text x="298.9" y="2.1">2</text>
<text x="383.5" y="2.1">1</text>
<text x=".7" y="38.1">D</text>
<text x="426.5" y="38.1">D</text>
<text x=".7" y="105.1">C</text>
<text x="426.5" y="105.1">C</text>
<text x=".7" y="172">B</text>
<text x="426.5" y="172">B</text>
<text x=".7" y="239">A</text>
<text x="426.5" y="239">A</text>
<text x="45.1" y="272.8">5</text>
<text x="129.7" y="272.8">4</text>
<text x="214.3" y="272.8">3</text>
<text x="298.9" y="272.8">2</text>
<text x="383.5" y="272.8">1</text>
</g>
</svg>
